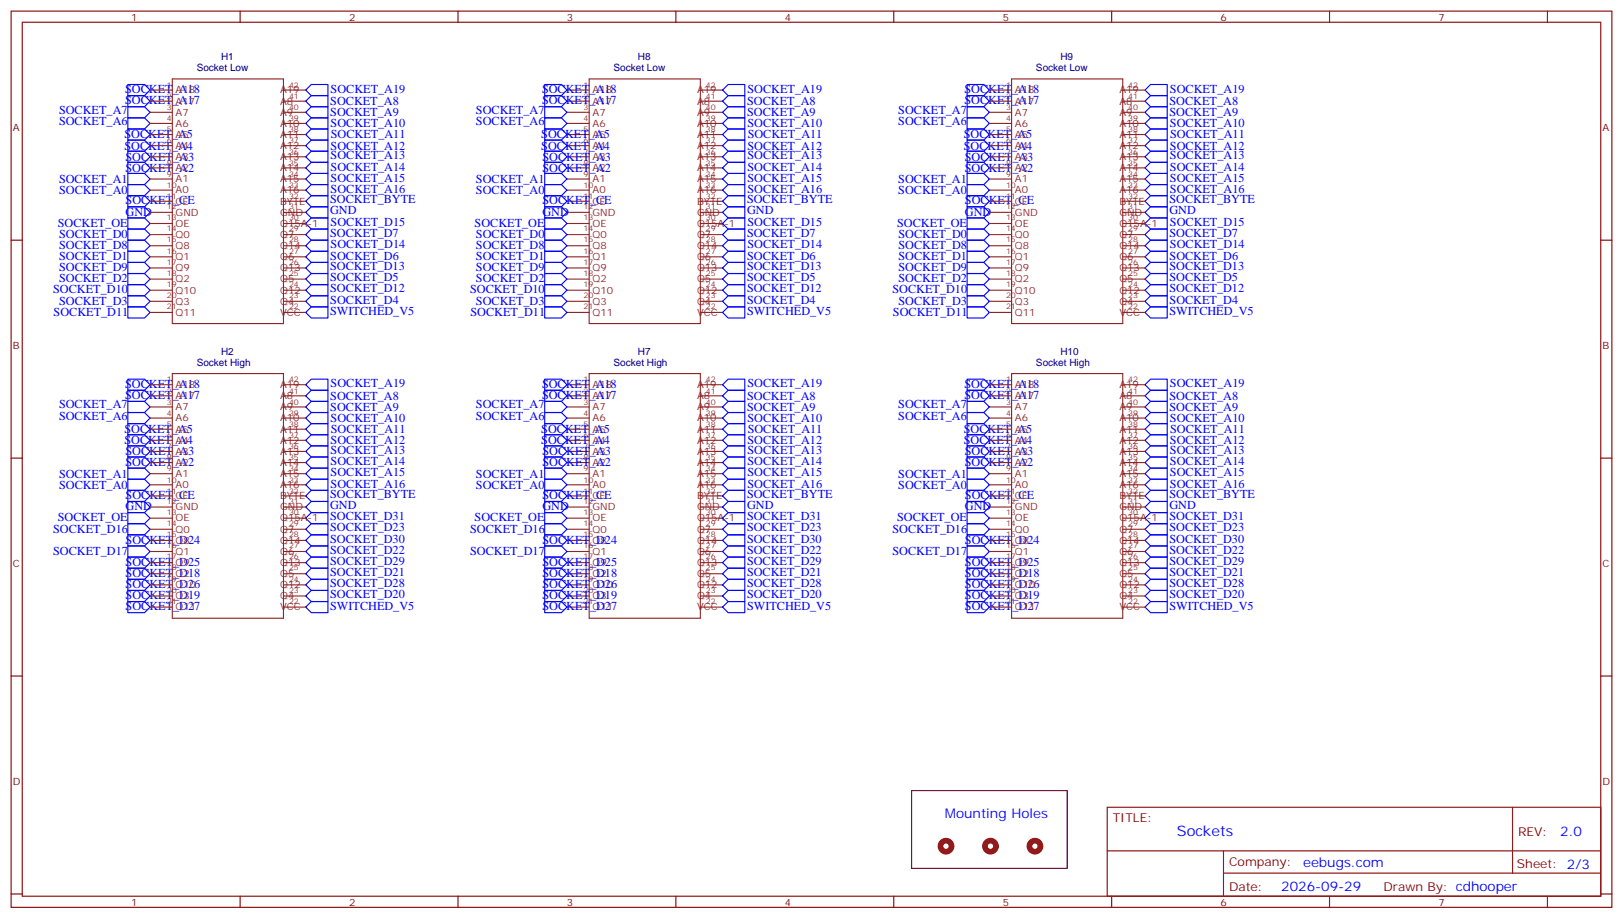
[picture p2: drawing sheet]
<svg xmlns="http://www.w3.org/2000/svg" width="515mm" height="292mm" viewBox="0 0 515 292" stroke-linecap="round" stroke-linejoin="round" font-family="sans-serif">
<g fill="none" stroke="#870000" stroke-width=".35">
<path d="M3.5 3.5h508v284.4h-508zM7.1 7.1h500.9v277.2h-500.9zM76.2 3.5v3.6M145.3 3.5v3.6M214.5 3.5v3.6M283.6 3.5v3.6M352.8 3.5v3.6M421.9 3.5v3.6M491.1 3.5v3.6M3.5 76.2h3.6M508 76.2h3.5M3.5 145.3h3.6"/>
<path d="M508 145.3h3.5M3.5 214.5h3.6M508 214.5h3.5M351.4 256.1h156.6v28.2h-156.6zM480 256.1v20.9M351.4 270h156.5M388.3 277h119.6M388.3 270v14.1M3.5 283.6h3.6M76.2 284.3v3.6M145.3 284.3v3.6M214.5 284.3v3.6"/>
<path d="M283.6 284.3v3.6M352.8 284.3v3.6M421.9 284.3v3.6M491.1 284.3v3.6M508 283.6h3.5"/>
</g>
<g fill="none" stroke="#00f" stroke-width=".35">
<path d="M40.6 37.4h5.3l1.7 1.8-1.7 1.7h-5.3zM40.6 33.9h5.3l1.7 1.7-1.7 1.8h-5.3zM40.6 26.8h5.3l1.7 1.8-1.7 1.7h-5.3zM40.6 30.3h5.3l1.7 1.8-1.7 1.8h-5.3zM97 35.6l1.8-1.7h5.3v3.5h-5.3zM97 39.2l1.8-1.8h5.3v3.5h-5.3zM97 28.6l1.8-1.8h5.3v3.5h-5.3zM98.8 30.3h5.3v3.6h-5.3l-1.8-1.8zM172.9 30.3h5.3l1.7 1.8-1.7 1.8h-5.3zM172.9 26.8h5.3l1.7 1.8-1.7 1.7h-5.3zM172.9 33.9h5.3l1.7 1.7-1.7 1.8h-5.3zM172.9 37.4h5.3l1.7 1.8-1.7 1.7h-5.3z"/>
<path d="M229.3 28.6l1.8-1.8h5.3v3.5h-5.3zM229.3 39.2l1.8-1.8h5.3v3.5h-5.3zM229.3 35.6l1.8-1.7h5.3v3.5h-5.3zM231.1 30.3h5.3v3.6h-5.3l-1.8-1.8zM306.9 37.4h5.3l1.8 1.8-1.8 1.7h-5.3zM306.9 33.9h5.3l1.8 1.7-1.8 1.8h-5.3zM306.9 26.8h5.3l1.8 1.8-1.8 1.7h-5.3zM306.9 30.3h5.3l1.8 1.8-1.8 1.8h-5.3zM365.1 30.3h5.3v3.6h-5.3l-1.7-1.8zM365.1 33.9h5.3v3.5h-5.3l-1.7-1.8zM365.1 37.4h5.3v3.5h-5.3l-1.7-1.7zM365.1 26.8h5.3v3.5h-5.3l-1.7-1.7z"/>
<path d="M40.6 51.5h5.3l1.7 1.8-1.7 1.7h-5.3zM40.6 40.9h5.3l1.7 1.8-1.7 1.8h-5.3zM40.6 48h5.3l1.7 1.7-1.7 1.8h-5.3zM40.6 44.5h5.3l1.7 1.7-1.7 1.8h-5.3zM40.6 55h5.3l1.7 1.8-1.7 1.8h-5.3zM40.6 58.6h5.3l1.7 1.7-1.7 1.8h-5.3zM97 56.8l1.8-1.8h5.3v3.6h-5.3zM98.8 40.9h5.3v3.6h-5.3l-1.8-1.8zM98.8 44.5h5.3v3.5h-5.3l-1.8-1.8zM98.8 58.6h5.3v3.5h-5.3l-1.8-1.8zM98.8 51.5h5.3v3.5h-5.3l-1.8-1.7zM98.8 48h5.3v3.5h-5.3l-1.8-1.8z"/>
<path d="M172.9 58.6h5.3l1.7 1.7-1.7 1.8h-5.3zM172.9 55h5.3l1.7 1.8-1.7 1.8h-5.3zM172.9 44.5h5.3l1.7 1.7-1.7 1.8h-5.3zM172.9 48h5.3l1.7 1.7-1.7 1.8h-5.3zM172.9 40.9h5.3l1.7 1.8-1.7 1.8h-5.3zM172.9 51.5h5.3l1.7 1.8-1.7 1.7h-5.3zM229.3 56.8l1.8-1.8h5.3v3.6h-5.3zM231.1 48h5.3v3.5h-5.3l-1.8-1.8zM231.1 51.5h5.3v3.5h-5.3l-1.8-1.7zM231.1 58.6h5.3v3.5h-5.3l-1.8-1.8zM231.1 44.5h5.3v3.5h-5.3l-1.8-1.8zM231.1 40.9h5.3v3.6h-5.3l-1.8-1.8z"/>
<path d="M306.9 51.5h5.3l1.8 1.8-1.8 1.7h-5.3zM306.9 40.9h5.3l1.8 1.8-1.8 1.8h-5.3zM306.9 48h5.3l1.8 1.7-1.8 1.8h-5.3zM306.9 44.5h5.3l1.8 1.7-1.8 1.8h-5.3zM306.9 55h5.3l1.8 1.8-1.8 1.8h-5.3zM306.9 58.6h5.3l1.8 1.7-1.8 1.8h-5.3zM363.4 56.8l1.7-1.8h5.3v3.6h-5.3zM365.1 40.9h5.3v3.6h-5.3l-1.7-1.8zM365.1 44.5h5.3v3.5h-5.3l-1.7-1.8zM365.1 58.6h5.3v3.5h-5.3l-1.7-1.8zM365.1 51.5h5.3v3.5h-5.3l-1.7-1.7zM365.1 48h5.3v3.5h-5.3l-1.7-1.8z"/>
<path d="M40.6 69.1h5.3l1.7 1.8-1.7 1.8h-5.3zM40.6 72.7h5.3l1.7 1.7-1.7 1.8h-5.3zM40.6 79.7h5.3l1.7 1.8-1.7 1.8h-5.3zM40.6 76.2h5.3l1.7 1.8-1.7 1.7h-5.3zM40.6 62.1h5.3l1.7 1.8-1.7 1.7h-5.3zM40.6 65.6h5.3l1.7 1.8-1.7 1.7h-5.3zM97 74.4l1.8-1.7h5.3v3.5h-5.3zM97 78l1.8-1.8h5.3v3.5h-5.3zM97 67.4l1.8-1.8h5.3v3.5h-5.3zM97 63.9l1.8-1.8h5.3v3.5h-5.3zM98.8 69.1h5.3v3.6h-5.3l-1.8-1.8zM172.9 65.6h5.3l1.7 1.8-1.7 1.7h-5.3z"/>
<path d="M172.9 62.1h5.3l1.7 1.8-1.7 1.7h-5.3zM172.9 76.2h5.3l1.7 1.8-1.7 1.7h-5.3zM172.9 79.7h5.3l1.7 1.8-1.7 1.8h-5.3zM172.9 72.7h5.3l1.7 1.7-1.7 1.8h-5.3zM172.9 69.1h5.3l1.7 1.8-1.7 1.8h-5.3zM229.3 63.9l1.8-1.8h5.3v3.5h-5.3zM229.3 67.4l1.8-1.8h5.3v3.5h-5.3zM229.3 78l1.8-1.8h5.3v3.5h-5.3zM229.3 74.4l1.8-1.7h5.3v3.5h-5.3zM231.1 69.1h5.3v3.6h-5.3l-1.8-1.8zM306.9 69.1h5.3l1.8 1.8-1.8 1.8h-5.3zM306.9 72.7h5.3l1.8 1.7-1.8 1.8h-5.3z"/>
<path d="M306.9 79.7h5.3l1.8 1.8-1.8 1.8h-5.3zM306.9 76.2h5.3l1.8 1.8-1.8 1.7h-5.3zM306.9 62.1h5.3l1.8 1.8-1.8 1.7h-5.3zM306.9 65.6h5.3l1.8 1.8-1.8 1.7h-5.3zM363.4 74.4l1.7-1.7h5.3v3.5h-5.3zM363.4 63.9l1.7-1.8h5.3v3.5h-5.3zM365.1 76.2h5.3v3.5h-5.3l-1.7-1.7zM365.1 69.1h5.3v3.6h-5.3l-1.7-1.8zM365.1 65.6h5.3v3.5h-5.3l-1.7-1.7zM40.6 86.8h5.3l1.7 1.7-1.7 1.8h-5.3zM40.6 93.8h5.3l1.7 1.8-1.7 1.8h-5.3zM40.6 83.3h5.3l1.7 1.7-1.7 1.8h-5.3z"/>
<path d="M40.6 90.3h5.3l1.7 1.8-1.7 1.7h-5.3zM40.6 97.4h5.3l1.7 1.7-1.7 1.8h-5.3zM97 95.6l1.8-1.8h5.3v3.6h-5.3zM97 81.5l1.8-1.8h5.3v3.6h-5.3zM97 92.1l1.8-1.8h5.3v3.5h-5.3zM97 85l1.8-1.7h5.3v3.5h-5.3zM97 99.1l1.8-1.7h5.3v3.5h-5.3zM98.8 86.8h5.3v3.5h-5.3l-1.8-1.8zM172.9 97.4h5.3l1.7 1.7-1.7 1.8h-5.3zM172.9 90.3h5.3l1.7 1.8-1.7 1.7h-5.3zM172.9 83.3h5.3l1.7 1.7-1.7 1.8h-5.3zM172.9 93.8h5.3l1.7 1.8-1.7 1.8h-5.3z"/>
<path d="M172.9 86.8h5.3l1.7 1.7-1.7 1.8h-5.3zM229.3 99.1l1.8-1.7h5.3v3.5h-5.3zM229.3 85l1.8-1.7h5.3v3.5h-5.3zM229.3 92.1l1.8-1.8h5.3v3.5h-5.3zM229.3 81.5l1.8-1.8h5.3v3.6h-5.3zM229.3 88.5l1.8-1.7h5.3v3.5h-5.3zM229.3 95.6l1.8-1.8h5.3v3.6h-5.3zM306.9 86.8h5.3l1.8 1.7-1.8 1.8h-5.3zM306.9 93.8h5.3l1.8 1.8-1.8 1.8h-5.3zM306.9 83.3h5.3l1.8 1.7-1.8 1.8h-5.3zM306.9 90.3h5.3l1.8 1.8-1.8 1.7h-5.3zM306.9 97.4h5.3l1.8 1.7-1.8 1.8h-5.3z"/>
<path d="M363.4 95.6l1.7-1.8h5.3v3.6h-5.3zM363.4 88.5l1.7-1.7h5.3v3.5h-5.3zM363.4 81.5l1.7-1.8h5.3v3.6h-5.3zM365.1 90.3h5.3v3.5h-5.3l-1.7-1.7zM365.1 83.3h5.3v3.5h-5.3l-1.7-1.8zM365.1 97.4h5.3v3.5h-5.3l-1.7-1.8zM40.6 123.8h5.3l1.7 1.8-1.7 1.8h-5.3zM40.6 120.3h5.3l1.7 1.8-1.7 1.7h-5.3zM40.6 137.9h5.3l1.7 1.8-1.7 1.8h-5.3zM40.6 134.4h5.3l1.7 1.8-1.7 1.7h-5.3zM40.6 127.4h5.3l1.7 1.7-1.7 1.8h-5.3zM40.6 130.9h5.3l1.7 1.7-1.7 1.8h-5.3z"/>
<path d="M97 132.6l1.8-1.7h5.3v3.5h-5.3zM97 129.1l1.8-1.7h5.3v3.5h-5.3zM97 125.6l1.8-1.8h5.3v3.6h-5.3zM98.8 120.3h5.3v3.5h-5.3l-1.8-1.7zM98.8 137.9h5.3v3.6h-5.3l-1.8-1.8zM98.8 134.4h5.3v3.5h-5.3l-1.8-1.7zM172.9 130.9h5.3l1.7 1.7-1.7 1.8h-5.3zM172.9 127.4h5.3l1.7 1.7-1.7 1.8h-5.3zM172.9 134.4h5.3l1.7 1.8-1.7 1.7h-5.3zM172.9 137.9h5.3l1.7 1.8-1.7 1.8h-5.3zM172.9 120.3h5.3l1.7 1.8-1.7 1.7h-5.3zM172.9 123.8h5.3l1.7 1.8-1.7 1.8h-5.3z"/>
<path d="M229.3 125.6l1.8-1.8h5.3v3.6h-5.3zM229.3 129.1l1.8-1.7h5.3v3.5h-5.3zM229.3 132.6l1.8-1.7h5.3v3.5h-5.3zM231.1 134.4h5.3v3.5h-5.3l-1.8-1.7zM231.1 137.9h5.3v3.6h-5.3l-1.8-1.8zM231.1 120.3h5.3v3.5h-5.3l-1.8-1.7zM306.9 123.8h5.3l1.8 1.8-1.8 1.8h-5.3zM306.9 120.3h5.3l1.8 1.8-1.8 1.7h-5.3zM306.9 137.9h5.3l1.8 1.8-1.8 1.8h-5.3zM306.9 134.4h5.3l1.8 1.8-1.8 1.7h-5.3zM306.9 127.4h5.3l1.8 1.7-1.8 1.8h-5.3zM306.9 130.9h5.3l1.8 1.7-1.8 1.8h-5.3z"/>
<path d="M363.4 129.1l1.7-1.7h5.3v3.5h-5.3zM365.1 120.3h5.3v3.5h-5.3l-1.7-1.7zM365.1 137.9h5.3v3.6h-5.3l-1.7-1.8zM365.1 134.4h5.3v3.5h-5.3l-1.7-1.7zM365.1 130.9h5.3v3.5h-5.3l-1.7-1.8zM365.1 123.8h5.3v3.6h-5.3l-1.7-1.8zM40.6 152h5.3l1.7 1.8-1.7 1.8h-5.3zM40.6 148.5h5.3l1.7 1.8-1.7 1.7h-5.3zM40.6 141.5h5.3l1.7 1.7-1.7 1.8h-5.3zM40.6 145h5.3l1.7 1.8-1.7 1.7h-5.3zM40.6 155.6h5.3l1.7 1.7-1.7 1.8h-5.3zM40.6 159.1h5.3l1.7 1.8-1.7 1.7h-5.3z"/>
<path d="M97 150.3l1.8-1.8h5.3v3.5h-5.3zM97 157.3l1.8-1.7h5.3v3.5h-5.3zM98.8 141.5h5.3v3.5h-5.3l-1.8-1.8zM98.8 145h5.3v3.5h-5.3l-1.8-1.7zM98.8 152h5.3v3.6h-5.3l-1.8-1.8zM172.9 159.1h5.3l1.7 1.8-1.7 1.7h-5.3zM172.9 155.6h5.3l1.7 1.7-1.7 1.8h-5.3zM172.9 145h5.3l1.7 1.8-1.7 1.7h-5.3zM172.9 141.5h5.3l1.7 1.7-1.7 1.8h-5.3zM172.9 148.5h5.3l1.7 1.8-1.7 1.7h-5.3zM172.9 152h5.3l1.7 1.8-1.7 1.8h-5.3zM229.3 157.3l1.8-1.7h5.3v3.5h-5.3z"/>
<path d="M229.3 150.3l1.8-1.8h5.3v3.5h-5.3zM231.1 152h5.3v3.6h-5.3l-1.8-1.8zM231.1 145h5.3v3.5h-5.3l-1.8-1.7zM231.1 141.5h5.3v3.5h-5.3l-1.8-1.8zM306.9 152h5.3l1.8 1.8-1.8 1.8h-5.3zM306.9 148.5h5.3l1.8 1.8-1.8 1.7h-5.3zM306.9 141.5h5.3l1.8 1.7-1.8 1.8h-5.3zM306.9 145h5.3l1.8 1.8-1.8 1.7h-5.3zM306.9 155.6h5.3l1.8 1.7-1.8 1.8h-5.3zM306.9 159.1h5.3l1.8 1.8-1.8 1.7h-5.3zM363.4 150.3l1.7-1.8h5.3v3.5h-5.3zM365.1 141.5h5.3v3.5h-5.3l-1.7-1.8z"/>
<path d="M365.1 145h5.3v3.5h-5.3l-1.7-1.7zM365.1 152h5.3v3.6h-5.3l-1.7-1.8zM365.1 155.6h5.3v3.5h-5.3l-1.7-1.8zM40.6 176.7h5.3l1.7 1.8-1.7 1.8h-5.3zM40.6 169.7h5.3l1.7 1.7-1.7 1.8h-5.3zM40.6 173.2h5.3l1.7 1.8-1.7 1.7h-5.3zM40.6 166.2h5.3l1.7 1.7-1.7 1.8h-5.3zM40.6 162.6h5.3l1.7 1.8-1.7 1.8h-5.3zM97 164.4l1.8-1.8h5.3v3.6h-5.3zM97 171.4l1.8-1.7h5.3v3.5h-5.3zM97 178.5l1.8-1.8h5.3v3.6h-5.3zM97 167.9l1.8-1.7h5.3v3.5h-5.3z"/>
<path d="M97 175l1.8-1.8h5.3v3.5h-5.3zM97 160.9l1.8-1.8h5.3v3.5h-5.3zM172.9 162.6h5.3l1.7 1.8-1.7 1.8h-5.3zM172.9 166.2h5.3l1.7 1.7-1.7 1.8h-5.3zM172.9 173.2h5.3l1.7 1.8-1.7 1.7h-5.3zM172.9 169.7h5.3l1.7 1.7-1.7 1.8h-5.3zM172.9 176.7h5.3l1.7 1.8-1.7 1.8h-5.3zM229.3 160.9l1.8-1.8h5.3v3.5h-5.3zM229.3 175l1.8-1.8h5.3v3.5h-5.3zM229.3 167.9l1.8-1.7h5.3v3.5h-5.3zM229.3 178.5l1.8-1.8h5.3v3.6h-5.3zM229.3 171.4l1.8-1.7h5.3v3.5h-5.3z"/>
<path d="M229.3 164.4l1.8-1.8h5.3v3.6h-5.3zM306.9 176.7h5.3l1.8 1.8-1.8 1.8h-5.3zM306.9 169.7h5.3l1.8 1.7-1.8 1.8h-5.3zM306.9 173.2h5.3l1.8 1.8-1.8 1.7h-5.3zM306.9 166.2h5.3l1.8 1.7-1.8 1.8h-5.3zM306.9 162.6h5.3l1.8 1.8-1.8 1.8h-5.3zM363.4 164.4l1.7-1.8h5.3v3.6h-5.3zM363.4 171.4l1.7-1.7h5.3v3.5h-5.3zM363.4 167.9l1.7-1.7h5.3v3.5h-5.3zM363.4 175l1.7-1.8h5.3v3.5h-5.3zM363.4 160.9l1.7-1.8h5.3v3.5h-5.3zM365.1 176.7h5.3v3.6h-5.3l-1.7-1.8z"/>
<path d="M40.6 190.9h5.3l1.7 1.7-1.7 1.8h-5.3zM40.6 183.8h5.3l1.7 1.8-1.7 1.7h-5.3zM40.6 187.3h5.3l1.7 1.8-1.7 1.8h-5.3zM40.6 180.3h5.3l1.7 1.7-1.7 1.8h-5.3zM97 189.1l1.8-1.8h5.3v3.6h-5.3zM97 182l1.8-1.7h5.3v3.5h-5.3zM98.8 183.8h5.3v3.5h-5.3l-1.8-1.7zM98.8 190.9h5.3v3.5h-5.3l-1.8-1.8zM172.9 180.3h5.3l1.7 1.7-1.7 1.8h-5.3zM172.9 187.3h5.3l1.7 1.8-1.7 1.8h-5.3zM172.9 183.8h5.3l1.7 1.8-1.7 1.7h-5.3zM172.9 190.9h5.3l1.7 1.7-1.7 1.8h-5.3z"/>
<path d="M229.3 192.6l1.8-1.7h5.3v3.5h-5.3zM229.3 182l1.8-1.7h5.3v3.5h-5.3zM229.3 185.6l1.8-1.8h5.3v3.5h-5.3zM231.1 187.3h5.3v3.6h-5.3l-1.8-1.8zM306.9 190.9h5.3l1.8 1.7-1.8 1.8h-5.3zM306.9 183.8h5.3l1.8 1.8-1.8 1.7h-5.3zM306.9 187.3h5.3l1.8 1.8-1.8 1.8h-5.3zM306.9 180.3h5.3l1.8 1.7-1.8 1.8h-5.3zM363.4 185.6l1.7-1.8h5.3v3.5h-5.3zM363.4 182l1.7-1.7h5.3v3.5h-5.3zM365.1 187.3h5.3v3.6h-5.3l-1.7-1.8zM365.1 190.9h5.3v3.5h-5.3l-1.7-1.8z"/>
</g>
<g fill="none" stroke="#8c2424" stroke-width=".35">
<path d="M47.6 28.6h7.1M47.6 32.1h7.1M47.6 35.6h7.1M47.6 39.2h7.1M54.7 25h35.3v77.7h-35.3zM90 28.6h7M90 32.1h7M90 35.6h7M90 39.2h7M179.9 28.6h7.1M179.9 32.1h7.1M179.9 35.6h7.1"/>
<path d="M179.9 39.2h7.1M187 25h35.2v77.7h-35.2zM222.2 28.6h7.1M222.2 32.1h7.1M222.2 35.6h7.1M222.2 39.2h7.1M314 28.6h7M314 32.1h7M314 35.6h7M314 39.2h7M321 25h35.3v77.7h-35.3zM356.3 28.6h7.1"/>
<path d="M356.3 32.1h7.1M356.3 35.6h7.1M356.3 39.2h7.1M47.6 42.7h7.1M47.6 46.2h7.1M47.6 49.7h7.1M47.6 53.3h7.1M47.6 56.8h7.1M90 42.7h7M90 46.2h7M90 49.7h7M90 53.3h7"/>
<path d="M90 56.8h7M179.9 42.7h7.1M179.9 46.2h7.1M179.9 49.7h7.1M179.9 53.3h7.1M179.9 56.8h7.1M222.2 42.7h7.1M222.2 46.2h7.1M222.2 49.7h7.1M222.2 53.3h7.1M222.2 56.8h7.1M314 42.7h7"/>
<path d="M314 46.2h7M314 49.7h7M314 53.3h7M314 56.8h7M356.3 42.7h7.1M356.3 46.2h7.1M356.3 49.7h7.1M356.3 53.3h7.1M356.3 56.8h7.1M47.6 60.3h7.1M47.6 63.9h7.1M47.6 67.4h7.1"/>
<path d="M47.6 70.9h7.1M47.6 74.4h7.1M47.6 78h7.1M90 60.3h7M90 63.9h7M90 67.4h7M90 70.9h7M90 74.4h7M90 78h7M179.9 60.3h7.1M179.9 63.9h7.1M179.9 67.4h7.1"/>
<path d="M179.9 70.9h7.1M179.9 74.4h7.1M179.9 78h7.1M222.2 60.3h7.1M222.2 63.9h7.1M222.2 67.4h7.1M222.2 70.9h7.1M222.2 74.4h7.1M222.2 78h7.1M314 60.3h7M314 63.9h7M314 67.4h7"/>
<path d="M314 70.9h7M314 74.4h7M314 78h7M356.3 60.3h7.1M356.3 63.9h7.1M356.3 67.4h7.1M356.3 70.9h7.1M356.3 74.4h7.1M356.3 78h7.1M47.6 81.5h7.1M47.6 85h7.1M47.6 88.5h7.1"/>
<path d="M47.6 92.1h7.1M47.6 95.6h7.1M47.6 99.1h7.1M90 81.5h7M90 85h7M90 88.5h7M90 92.1h7M90 95.6h7M90 99.1h7M179.9 81.5h7.1M179.9 85h7.1M179.9 88.5h7.1"/>
<path d="M179.9 92.1h7.1M179.9 95.6h7.1M179.9 99.1h7.1M222.2 81.5h7.1M222.2 85h7.1M222.2 88.5h7.1M222.2 92.1h7.1M222.2 95.6h7.1M222.2 99.1h7.1M314 81.5h7M314 85h7M314 88.5h7"/>
<path d="M314 92.1h7M314 95.6h7M314 99.1h7M356.3 81.5h7.1M356.3 85h7.1M356.3 88.5h7.1M356.3 92.1h7.1M356.3 95.6h7.1M356.3 99.1h7.1M54.7 118.5h35.3v77.6h-35.3zM187 118.5h35.2v77.6h-35.2zM321 118.5h35.3v77.6h-35.3z"/>
<path d="M47.6 122.1h7.1M47.6 125.6h7.1M47.6 129.1h7.1M47.6 132.6h7.1M47.6 136.2h7.1M47.6 139.7h7.1M90 122.1h7M90 125.6h7M90 129.1h7M90 132.6h7M90 136.2h7M90 139.7h7"/>
<path d="M179.9 122.1h7.1M179.9 125.6h7.1M179.9 129.1h7.1M179.9 132.6h7.1M179.9 136.2h7.1M179.9 139.7h7.1M222.2 122.1h7.1M222.2 125.6h7.1M222.2 129.1h7.1M222.2 132.6h7.1M222.2 136.2h7.1M222.2 139.7h7.1"/>
<path d="M314 122.1h7M314 125.6h7M314 129.1h7M314 132.6h7M314 136.2h7M314 139.7h7M356.3 122.1h7.1M356.3 125.6h7.1M356.3 129.1h7.1M356.3 132.6h7.1M356.3 136.2h7.1M356.3 139.7h7.1"/>
<path d="M47.6 143.2h7.1M47.6 146.8h7.1M47.6 150.3h7.1M47.6 153.8h7.1M47.6 157.3h7.1M90 143.2h7M90 146.8h7M90 150.3h7M90 153.8h7M90 157.3h7M179.9 143.2h7.1M179.9 146.8h7.1"/>
<path d="M179.9 150.3h7.1M179.9 153.8h7.1M179.9 157.3h7.1M222.2 143.2h7.1M222.2 146.8h7.1M222.2 150.3h7.1M222.2 153.8h7.1M222.2 157.3h7.1M314 143.2h7M314 146.8h7M314 150.3h7M314 153.8h7"/>
<path d="M314 157.3h7M356.3 143.2h7.1M356.3 146.8h7.1M356.3 150.3h7.1M356.3 153.8h7.1M356.3 157.3h7.1M47.6 160.9h7.1M47.6 164.4h7.1M47.6 167.9h7.1M47.6 171.4h7.1M47.6 175h7.1M47.6 178.5h7.1"/>
<path d="M90 160.9h7M90 164.4h7M90 167.9h7M90 171.4h7M90 175h7M90 178.5h7M179.9 160.9h7.1M179.9 164.4h7.1M179.9 167.9h7.1M179.9 171.4h7.1M179.9 175h7.1M179.9 178.5h7.1"/>
<path d="M222.2 160.9h7.1M222.2 164.4h7.1M222.2 167.9h7.1M222.2 171.4h7.1M222.2 175h7.1M222.2 178.5h7.1M314 160.9h7M314 164.4h7M314 167.9h7M314 171.4h7M314 175h7M314 178.5h7"/>
<path d="M356.3 160.9h7.1M356.3 164.4h7.1M356.3 167.9h7.1M356.3 171.4h7.1M356.3 175h7.1M356.3 178.5h7.1M47.6 182h7.1M47.6 185.6h7.1M47.6 189.1h7.1M47.6 192.6h7.1M90 182h7M90 185.6h7"/>
<path d="M90 189.1h7M90 192.6h7M179.9 182h7.1M179.9 185.6h7.1M179.9 189.1h7.1M179.9 192.6h7.1M222.2 182h7.1M222.2 185.6h7.1M222.2 189.1h7.1M222.2 192.6h7.1M314 182h7M314 185.6h7"/>
<path d="M314 189.1h7M314 192.6h7M356.3 182h7.1M356.3 185.6h7.1M356.3 189.1h7.1M356.3 192.6h7.1"/>
</g>
<path d="M289.3 250.8h49.4v24.7h-49.4z" fill="none" stroke="#000" stroke-width=".35"/>
<path d="M302 268.5a1.76 1.76 0 0 0-2.6-1.6 1.76 1.76 0 0 0-.2 3 1.76 1.76 0 0 0 2.8-1.3M316.1 268.5a1.76 1.76 0 0 0-2.6-1.6 1.76 1.76 0 0 0-.1 3 1.76 1.76 0 0 0 2.7-1.3M330.2 268.5a1.76 1.76 0 0 0-2.6-1.6 1.76 1.76 0 0 0-.1 3 1.76 1.76 0 0 0 2.7-1.3" fill="none" stroke="#850000" stroke-width="1.8"/>
<text font-size="4.6" fill="#00f" x="373.5" y="265.1">Sockets</text>
<g font-size="4.2" fill="#00f">
<text x="299.9" y="259.6">Mounting Holes</text>
<text x="495.2" y="265.4">2.0</text>
<text x="413.5" y="274.9">eebugs.com</text>
<text x="406.6" y="282.7">2026-09-29</text>
</g>
<g font-size="3.9" fill="#00f">
<text x="39.7" y="29.5">SOCKET_A18</text>
<text x="104.9" y="29.4">SOCKET_A19</text>
<text x="172" y="29.5">SOCKET_A18</text>
<text x="237.2" y="29.4">SOCKET_A19</text>
<text x="306.1" y="29.5">SOCKET_A18</text>
<text x="371.3" y="29.4">SOCKET_A19</text>
<text x="39.7" y="33">SOCKET_A17</text>
<text x="104.8" y="33.3">SOCKET_A8</text>
<text x="172" y="33">SOCKET_A17</text>
<text x="237.1" y="33.3">SOCKET_A8</text>
<text x="306.1" y="33">SOCKET_A17</text>
<text x="371.1" y="33.3">SOCKET_A8</text>
<text x="18.7" y="39.6">SOCKET_A6</text>
<text x="18.7" y="36.1">SOCKET_A7</text>
<text x="104.8" y="36.9">SOCKET_A9</text>
<text x="104.9" y="40.4">SOCKET_A10</text>
<text x="151" y="36.1">SOCKET_A7</text>
<text x="151" y="39.6">SOCKET_A6</text>
<text x="237.1" y="36.9">SOCKET_A9</text>
<text x="237.2" y="40.4">SOCKET_A10</text>
<text x="285.1" y="39.6">SOCKET_A6</text>
<text x="285.1" y="36.1">SOCKET_A7</text>
<text x="371.1" y="36.9">SOCKET_A9</text>
<text x="371.3" y="40.4">SOCKET_A10</text>
<text x="39.5" y="43.9">SOCKET_A5</text>
<text x="39.5" y="47.5">SOCKET_A4</text>
<text x="104.9" y="47.5">SOCKET_A12</text>
<text x="105" y="43.9">SOCKET_A11</text>
<text x="171.8" y="47.5">SOCKET_A4</text>
<text x="171.8" y="43.9">SOCKET_A5</text>
<text x="237.2" y="47.5">SOCKET_A12</text>
<text x="237.3" y="43.9">SOCKET_A11</text>
<text x="305.8" y="43.9">SOCKET_A5</text>
<text x="305.8" y="47.5">SOCKET_A4</text>
<text x="371.3" y="47.5">SOCKET_A12</text>
<text x="371.3" y="43.9">SOCKET_A11</text>
<text x="39.8" y="51">SOCKET_A3</text>
<text x="104.9" y="50.6">SOCKET_A13</text>
<text x="172.1" y="51">SOCKET_A3</text>
<text x="237.2" y="50.6">SOCKET_A13</text>
<text x="306.2" y="51">SOCKET_A3</text>
<text x="371.3" y="50.6">SOCKET_A13</text>
<text x="18.7" y="58.1">SOCKET_A1</text>
<text x="39.8" y="54.5">SOCKET_A2</text>
<text x="104.9" y="57.6">SOCKET_A15</text>
<text x="104.9" y="54.1">SOCKET_A14</text>
<text x="151" y="58.1">SOCKET_A1</text>
<text x="172.1" y="54.5">SOCKET_A2</text>
<text x="237.2" y="54.1">SOCKET_A14</text>
<text x="237.2" y="57.6">SOCKET_A15</text>
<text x="285.1" y="58.1">SOCKET_A1</text>
<text x="306.2" y="54.5">SOCKET_A2</text>
<text x="371.3" y="57.6">SOCKET_A15</text>
<text x="371.3" y="54.1">SOCKET_A14</text>
<text x="18.7" y="61.7">SOCKET_A0</text>
<text x="39.9" y="64.9">SOCKET_CE</text>
<text x="104.8" y="64.5">SOCKET_BYTE</text>
<text x="104.9" y="61.2">SOCKET_A16</text>
<text x="151" y="61.7">SOCKET_A0</text>
<text x="172.2" y="64.9">SOCKET_CE</text>
<text x="237.1" y="64.5">SOCKET_BYTE</text>
<text x="237.2" y="61.2">SOCKET_A16</text>
<text x="285.1" y="61.7">SOCKET_A0</text>
<text x="306.2" y="64.9">SOCKET_CE</text>
<text x="371.1" y="64.5">SOCKET_BYTE</text>
<text x="371.3" y="61.2">SOCKET_A16</text>
<text x="18.3" y="71.9">SOCKET_OE</text>
<text x="39.9" y="68.4">GND</text>
<text x="104.8" y="68.1">GND</text>
<text x="104.9" y="71.8">SOCKET_D15</text>
<text x="150.6" y="71.9">SOCKET_OE</text>
<text x="172.2" y="68.4">GND</text>
<text x="237.1" y="68.1">GND</text>
<text x="237.2" y="71.8">SOCKET_D15</text>
<text x="284.7" y="71.9">SOCKET_OE</text>
<text x="306.2" y="68.4">GND</text>
<text x="371.1" y="68.1">GND</text>
<text x="371.3" y="71.8">SOCKET_D15</text>
<text x="18.8" y="75.5">SOCKET_D0</text>
<text x="104.8" y="75.2">SOCKET_D7</text>
<text x="151" y="75.5">SOCKET_D0</text>
<text x="237.1" y="75.2">SOCKET_D7</text>
<text x="285.1" y="75.5">SOCKET_D0</text>
<text x="371.1" y="75.2">SOCKET_D7</text>
<text x="18.8" y="82.5">SOCKET_D1</text>
<text x="18.8" y="79">SOCKET_D8</text>
<text x="104.8" y="82.3">SOCKET_D6</text>
<text x="104.9" y="78.8">SOCKET_D14</text>
<text x="151" y="79">SOCKET_D8</text>
<text x="151" y="82.5">SOCKET_D1</text>
<text x="237.1" y="82.3">SOCKET_D6</text>
<text x="237.2" y="78.8">SOCKET_D14</text>
<text x="285.1" y="82.5">SOCKET_D1</text>
<text x="285.1" y="79">SOCKET_D8</text>
<text x="371.2" y="82.3">SOCKET_D6</text>
<text x="371.3" y="78.8">SOCKET_D14</text>
<text x="18.8" y="89.6">SOCKET_D2</text>
<text x="18.8" y="86">SOCKET_D9</text>
<text x="104.8" y="89.2">SOCKET_D5</text>
<text x="104.8" y="85.7">SOCKET_D13</text>
<text x="151" y="86">SOCKET_D9</text>
<text x="151" y="89.6">SOCKET_D2</text>
<text x="237.1" y="85.7">SOCKET_D13</text>
<text x="237.1" y="89.2">SOCKET_D5</text>
<text x="285.1" y="89.6">SOCKET_D2</text>
<text x="285.1" y="86">SOCKET_D9</text>
<text x="371.1" y="89.2">SOCKET_D5</text>
<text x="371.1" y="85.7">SOCKET_D13</text>
<text x="16.9" y="93.1">SOCKET_D10</text>
<text x="104.8" y="92.8">SOCKET_D12</text>
<text x="149.2" y="93.1">SOCKET_D10</text>
<text x="237.1" y="92.8">SOCKET_D12</text>
<text x="283.2" y="93.1">SOCKET_D10</text>
<text x="371.1" y="92.8">SOCKET_D12</text>
<text x="17" y="100.1">SOCKET_D11</text>
<text x="18.8" y="96.6">SOCKET_D3</text>
<text x="104.8" y="99.9">SWITCHED_V5</text>
<text x="104.8" y="96.4">SOCKET_D4</text>
<text x="149.3" y="100.1">SOCKET_D11</text>
<text x="151" y="96.6">SOCKET_D3</text>
<text x="237.1" y="99.9">SWITCHED_V5</text>
<text x="237.1" y="96.4">SOCKET_D4</text>
<text x="283.4" y="100.1">SOCKET_D11</text>
<text x="285.1" y="96.6">SOCKET_D3</text>
<text x="371.1" y="99.9">SWITCHED_V5</text>
<text x="371.2" y="96.4">SOCKET_D4</text>
<text x="39.7" y="123">SOCKET_A18</text>
<text x="104.9" y="122.9">SOCKET_A19</text>
<text x="172" y="123">SOCKET_A18</text>
<text x="237.2" y="122.9">SOCKET_A19</text>
<text x="306.1" y="123">SOCKET_A18</text>
<text x="371.3" y="122.9">SOCKET_A19</text>
<text x="18.7" y="129.6">SOCKET_A7</text>
<text x="39.7" y="126.5">SOCKET_A17</text>
<text x="104.8" y="130.4">SOCKET_A9</text>
<text x="104.8" y="126.8">SOCKET_A8</text>
<text x="151" y="129.6">SOCKET_A7</text>
<text x="172" y="126.5">SOCKET_A17</text>
<text x="237.1" y="126.8">SOCKET_A8</text>
<text x="237.1" y="130.4">SOCKET_A9</text>
<text x="285.1" y="129.6">SOCKET_A7</text>
<text x="306.1" y="126.5">SOCKET_A17</text>
<text x="371.1" y="130.4">SOCKET_A9</text>
<text x="371.1" y="126.8">SOCKET_A8</text>
<text x="18.7" y="133.1">SOCKET_A6</text>
<text x="39.5" y="137.4">SOCKET_A5</text>
<text x="104.9" y="133.9">SOCKET_A10</text>
<text x="105" y="137.4">SOCKET_A11</text>
<text x="151" y="133.1">SOCKET_A6</text>
<text x="171.8" y="137.4">SOCKET_A5</text>
<text x="237.2" y="133.9">SOCKET_A10</text>
<text x="237.3" y="137.4">SOCKET_A11</text>
<text x="285.1" y="133.1">SOCKET_A6</text>
<text x="305.8" y="137.4">SOCKET_A5</text>
<text x="371.3" y="133.9">SOCKET_A10</text>
<text x="371.3" y="137.4">SOCKET_A11</text>
<text x="39.5" y="140.9">SOCKET_A4</text>
<text x="104.9" y="140.9">SOCKET_A12</text>
<text x="171.8" y="140.9">SOCKET_A4</text>
<text x="237.2" y="140.9">SOCKET_A12</text>
<text x="305.8" y="140.9">SOCKET_A4</text>
<text x="371.3" y="140.9">SOCKET_A12</text>
<text x="39.8" y="144.5">SOCKET_A3</text>
<text x="39.8" y="148">SOCKET_A2</text>
<text x="104.9" y="144.1">SOCKET_A13</text>
<text x="104.9" y="147.6">SOCKET_A14</text>
<text x="172.1" y="148">SOCKET_A2</text>
<text x="172.1" y="144.5">SOCKET_A3</text>
<text x="237.2" y="147.6">SOCKET_A14</text>
<text x="237.2" y="144.1">SOCKET_A13</text>
<text x="306.2" y="144.5">SOCKET_A3</text>
<text x="306.2" y="148">SOCKET_A2</text>
<text x="371.3" y="144.1">SOCKET_A13</text>
<text x="371.3" y="147.6">SOCKET_A14</text>
<text x="18.7" y="151.6">SOCKET_A1</text>
<text x="18.7" y="155.2">SOCKET_A0</text>
<text x="104.9" y="154.7">SOCKET_A16</text>
<text x="104.9" y="151.1">SOCKET_A15</text>
<text x="151" y="151.6">SOCKET_A1</text>
<text x="151" y="155.2">SOCKET_A0</text>
<text x="237.2" y="154.7">SOCKET_A16</text>
<text x="237.2" y="151.1">SOCKET_A15</text>
<text x="285.1" y="151.6">SOCKET_A1</text>
<text x="285.1" y="155.2">SOCKET_A0</text>
<text x="371.3" y="154.7">SOCKET_A16</text>
<text x="371.3" y="151.1">SOCKET_A15</text>
<text x="39.9" y="158.4">SOCKET_CE</text>
<text x="39.9" y="161.9">GND</text>
<text x="104.8" y="161.5">GND</text>
<text x="104.8" y="158">SOCKET_BYTE</text>
<text x="172.2" y="161.9">GND</text>
<text x="172.2" y="158.4">SOCKET_CE</text>
<text x="237.1" y="161.5">GND</text>
<text x="237.1" y="158">SOCKET_BYTE</text>
<text x="306.2" y="158.4">SOCKET_CE</text>
<text x="306.2" y="161.9">GND</text>
<text x="371.1" y="161.5">GND</text>
<text x="371.1" y="158">SOCKET_BYTE</text>
<text x="18.3" y="165.4">SOCKET_OE</text>
<text x="104.8" y="165.1">SOCKET_D31</text>
<text x="150.6" y="165.4">SOCKET_OE</text>
<text x="237.1" y="165.1">SOCKET_D31</text>
<text x="284.7" y="165.4">SOCKET_OE</text>
<text x="371.1" y="165.1">SOCKET_D31</text>
<text x="16.9" y="169.1">SOCKET_D16</text>
<text x="39.9" y="172.5">SOCKET_D24</text>
<text x="104.8" y="172.1">SOCKET_D30</text>
<text x="104.8" y="168.6">SOCKET_D23</text>
<text x="149.2" y="169.1">SOCKET_D16</text>
<text x="172.2" y="172.5">SOCKET_D24</text>
<text x="237.1" y="168.6">SOCKET_D23</text>
<text x="237.1" y="172.1">SOCKET_D30</text>
<text x="283.2" y="169.1">SOCKET_D16</text>
<text x="306.2" y="172.5">SOCKET_D24</text>
<text x="371.1" y="172.1">SOCKET_D30</text>
<text x="371.1" y="168.6">SOCKET_D23</text>
<text x="16.9" y="176.1">SOCKET_D17</text>
<text x="39.9" y="179.5">SOCKET_D25</text>
<text x="104.8" y="179.2">SOCKET_D29</text>
<text x="104.8" y="175.7">SOCKET_D22</text>
<text x="149.2" y="176.1">SOCKET_D17</text>
<text x="172.2" y="179.5">SOCKET_D25</text>
<text x="237.1" y="175.7">SOCKET_D22</text>
<text x="237.1" y="179.2">SOCKET_D29</text>
<text x="283.2" y="176.1">SOCKET_D17</text>
<text x="306.2" y="179.5">SOCKET_D25</text>
<text x="371.1" y="179.2">SOCKET_D29</text>
<text x="371.1" y="175.7">SOCKET_D22</text>
<text x="39.9" y="183">SOCKET_D18</text>
<text x="104.8" y="182.7">SOCKET_D21</text>
<text x="172.2" y="183">SOCKET_D18</text>
<text x="237.1" y="182.7">SOCKET_D21</text>
<text x="306.2" y="183">SOCKET_D18</text>
<text x="371.1" y="182.7">SOCKET_D21</text>
<text x="39.9" y="186.6">SOCKET_D26</text>
<text x="39.9" y="190.1">SOCKET_D19</text>
<text x="104.8" y="186.2">SOCKET_D28</text>
<text x="104.8" y="189.8">SOCKET_D20</text>
<text x="172.2" y="190.1">SOCKET_D19</text>
<text x="172.2" y="186.6">SOCKET_D26</text>
<text x="237.1" y="189.8">SOCKET_D20</text>
<text x="237.1" y="186.2">SOCKET_D28</text>
<text x="306.2" y="186.6">SOCKET_D26</text>
<text x="306.2" y="190.1">SOCKET_D19</text>
<text x="371.1" y="186.2">SOCKET_D28</text>
<text x="371.1" y="189.8">SOCKET_D20</text>
<text x="39.9" y="193.6">SOCKET_D27</text>
<text x="104.8" y="193.4">SWITCHED_V5</text>
<text x="172.2" y="193.6">SOCKET_D27</text>
<text x="237.1" y="193.4">SWITCHED_V5</text>
<text x="306.2" y="193.6">SOCKET_D27</text>
<text x="371.1" y="193.4">SWITCHED_V5</text>
</g>
<g font-size="3.9" fill="#800">
<text x="353.1" y="260.7">TITLE:</text>
<text x="481.8" y="265.4">REV:</text>
<text x="390" y="274.9">Company:</text>
<text x="481.4" y="275.5">Sheet: 2/3</text>
<text x="390" y="282.6">Date:</text>
<text x="439.1" y="282.7">Drawn By: cdhooper</text>
</g>
<g font-size="3.2" fill="#800">
<text x="41.6" y="6.5">1</text>
<text x="110.8" y="6.5">2</text>
<text x="179.9" y="6.5">3</text>
<text x="249.1" y="6.5">4</text>
<text x="318.2" y="6.5">5</text>
<text x="387.3" y="6.5">6</text>
<text x="456.5" y="6.5">7</text>
<text x="4.1" y="41.6">A</text>
<text x="508.5" y="41.6">A</text>
<text x="4.1" y="110.8">B</text>
<text x="508.5" y="110.8">B</text>
<text x="4.1" y="179.9">C</text>
<text x="508.5" y="179.9">C</text>
<text x="4.1" y="249.1">D</text>
<text x="508.5" y="249.1">D</text>
<text x="41.6" y="287.3">1</text>
<text x="110.8" y="287.3">2</text>
<text x="179.9" y="287.3">3</text>
<text x="249.1" y="287.3">4</text>
<text x="318.2" y="287.3">5</text>
<text x="387.3" y="287.3">6</text>
<text x="456.5" y="287.3">7</text>
</g>
<g font-size="3.2" fill="#000080">
<text x="62.4" y="22.6">Socket Low</text>
<text x="70.2" y="19.1">H1</text>
<text x="194.7" y="22.6">Socket Low</text>
<text x="202.5" y="19.1">H8</text>
<text x="328.8" y="22.6">Socket Low</text>
<text x="336.5" y="19.1">H9</text>
<text x="70.2" y="112.6">H2</text>
<text x="202.5" y="112.6">H7</text>
<text x="336.5" y="112.6">H10</text>
<text x="62.4" y="116.1">Socket High</text>
<text x="194.7" y="116.1">Socket High</text>
<text x="328.8" y="116.1">Socket High</text>
</g>
<g font-size="3.2" fill="#8d2323">
<text x="55.7" y="29.6">A18</text>
<text x="88.9" y="29.6">A19</text>
<text x="188" y="29.6">A18</text>
<text x="221.2" y="29.6">A19</text>
<text x="322.1" y="29.6">A18</text>
<text x="355.2" y="29.6">A19</text>
<text x="55.7" y="33.2">A17</text>
<text x="88.9" y="33.2">A8</text>
<text x="188" y="33.2">A17</text>
<text x="221.2" y="33.2">A8</text>
<text x="322.1" y="33.2">A17</text>
<text x="355.2" y="33.2">A8</text>
<text x="55.7" y="36.7">A7</text>
<text x="55.7" y="40.2">A6</text>
<text x="88.9" y="40.2">A10</text>
<text x="88.9" y="36.7">A9</text>
<text x="188" y="36.7">A7</text>
<text x="188" y="40.2">A6</text>
<text x="221.2" y="40.2">A10</text>
<text x="221.2" y="36.7">A9</text>
<text x="322.1" y="36.7">A7</text>
<text x="322.1" y="40.2">A6</text>
<text x="355.2" y="40.2">A10</text>
<text x="355.2" y="36.7">A9</text>
<text x="55.7" y="43.7">A5</text>
<text x="55.7" y="47.3">A4</text>
<text x="88.9" y="47.3">A12</text>
<text x="88.9" y="43.7">A11</text>
<text x="188" y="43.7">A5</text>
<text x="188" y="47.3">A4</text>
<text x="221.2" y="47.3">A12</text>
<text x="221.2" y="43.7">A11</text>
<text x="322.1" y="43.7">A5</text>
<text x="322.1" y="47.3">A4</text>
<text x="355.2" y="47.3">A12</text>
<text x="355.2" y="43.7">A11</text>
<text x="55.7" y="50.8">A3</text>
<text x="88.9" y="50.8">A13</text>
<text x="188" y="50.8">A3</text>
<text x="221.2" y="50.8">A13</text>
<text x="322.1" y="50.8">A3</text>
<text x="355.2" y="50.8">A13</text>
<text x="55.7" y="54.3">A2</text>
<text x="55.7" y="57.9">A1</text>
<text x="88.9" y="57.9">A15</text>
<text x="88.9" y="54.3">A14</text>
<text x="188" y="54.3">A2</text>
<text x="188" y="57.9">A1</text>
<text x="221.2" y="57.9">A15</text>
<text x="221.2" y="54.3">A14</text>
<text x="322.1" y="54.3">A2</text>
<text x="322.1" y="57.9">A1</text>
<text x="355.2" y="57.9">A15</text>
<text x="355.2" y="54.3">A14</text>
<text x="55.7" y="61.4">A0</text>
<text x="55.7" y="64.9">CE</text>
<text x="88.9" y="64.9">BYTE</text>
<text x="88.9" y="61.4">A16</text>
<text x="188" y="61.4">A0</text>
<text x="188" y="64.9">CE</text>
<text x="221.2" y="64.9">BYTE</text>
<text x="221.2" y="61.4">A16</text>
<text x="322.1" y="61.4">A0</text>
<text x="322.1" y="64.9">CE</text>
<text x="355.2" y="64.9">BYTE</text>
<text x="355.2" y="61.4">A16</text>
<text x="55.7" y="68.4">GND</text>
<text x="55.7" y="72">OE</text>
<text x="88.9" y="72">Q15A-1</text>
<text x="88.9" y="68.4">GND</text>
<text x="188" y="68.4">GND</text>
<text x="188" y="72">OE</text>
<text x="221.2" y="72">Q15A-1</text>
<text x="221.2" y="68.4">GND</text>
<text x="322.1" y="68.4">GND</text>
<text x="322.1" y="72">OE</text>
<text x="355.2" y="72">Q15A-1</text>
<text x="355.2" y="68.4">GND</text>
<text x="55.7" y="75.5">Q0</text>
<text x="88.9" y="75.5">Q7</text>
<text x="188" y="75.5">Q0</text>
<text x="221.2" y="75.5">Q7</text>
<text x="322.1" y="75.5">Q0</text>
<text x="355.2" y="75.5">Q7</text>
<text x="55.7" y="79">Q8</text>
<text x="55.7" y="82.6">Q1</text>
<text x="88.9" y="82.6">Q6</text>
<text x="88.9" y="79">Q14</text>
<text x="188" y="79">Q8</text>
<text x="188" y="82.6">Q1</text>
<text x="221.2" y="82.6">Q6</text>
<text x="221.2" y="79">Q14</text>
<text x="322.1" y="79">Q8</text>
<text x="322.1" y="82.6">Q1</text>
<text x="355.2" y="82.6">Q6</text>
<text x="355.2" y="79">Q14</text>
<text x="55.7" y="86.1">Q9</text>
<text x="55.7" y="89.6">Q2</text>
<text x="88.9" y="89.6">Q5</text>
<text x="88.9" y="86.1">Q13</text>
<text x="188" y="86.1">Q9</text>
<text x="188" y="89.6">Q2</text>
<text x="221.2" y="89.6">Q5</text>
<text x="221.2" y="86.1">Q13</text>
<text x="322.1" y="86.1">Q9</text>
<text x="322.1" y="89.6">Q2</text>
<text x="355.2" y="89.6">Q5</text>
<text x="355.2" y="86.1">Q13</text>
<text x="55.7" y="93.1">Q10</text>
<text x="88.9" y="93.1">Q12</text>
<text x="188" y="93.1">Q10</text>
<text x="221.2" y="93.1">Q12</text>
<text x="322.1" y="93.1">Q10</text>
<text x="355.2" y="93.1">Q12</text>
<text x="55.7" y="96.7">Q3</text>
<text x="55.7" y="100.2">Q11</text>
<text x="88.9" y="100.2">VCC</text>
<text x="88.9" y="96.7">Q4</text>
<text x="188" y="96.7">Q3</text>
<text x="188" y="100.2">Q11</text>
<text x="221.2" y="100.2">VCC</text>
<text x="221.2" y="96.7">Q4</text>
<text x="322.1" y="96.7">Q3</text>
<text x="322.1" y="100.2">Q11</text>
<text x="355.2" y="100.2">VCC</text>
<text x="355.2" y="96.7">Q4</text>
<text x="55.7" y="123.1">A18</text>
<text x="88.9" y="123.1">A19</text>
<text x="188" y="123.1">A18</text>
<text x="221.2" y="123.1">A19</text>
<text x="322.1" y="123.1">A18</text>
<text x="355.2" y="123.1">A19</text>
<text x="55.7" y="126.6">A17</text>
<text x="55.7" y="130.2">A7</text>
<text x="88.9" y="130.2">A9</text>
<text x="88.9" y="126.6">A8</text>
<text x="188" y="126.6">A17</text>
<text x="188" y="130.2">A7</text>
<text x="221.2" y="130.2">A9</text>
<text x="221.2" y="126.6">A8</text>
<text x="322.1" y="126.6">A17</text>
<text x="322.1" y="130.2">A7</text>
<text x="355.2" y="130.2">A9</text>
<text x="355.2" y="126.6">A8</text>
<text x="55.7" y="133.7">A6</text>
<text x="55.7" y="137.2">A5</text>
<text x="88.9" y="137.2">A11</text>
<text x="88.9" y="133.7">A10</text>
<text x="188" y="133.7">A6</text>
<text x="188" y="137.2">A5</text>
<text x="221.2" y="137.2">A11</text>
<text x="221.2" y="133.7">A10</text>
<text x="322.1" y="133.7">A6</text>
<text x="322.1" y="137.2">A5</text>
<text x="355.2" y="137.2">A11</text>
<text x="355.2" y="133.7">A10</text>
<text x="55.7" y="140.8">A4</text>
<text x="88.9" y="140.8">A12</text>
<text x="188" y="140.8">A4</text>
<text x="221.2" y="140.8">A12</text>
<text x="322.1" y="140.8">A4</text>
<text x="355.2" y="140.8">A12</text>
<text x="55.7" y="144.3">A3</text>
<text x="55.7" y="147.8">A2</text>
<text x="88.9" y="147.8">A14</text>
<text x="88.9" y="144.3">A13</text>
<text x="188" y="144.3">A3</text>
<text x="188" y="147.8">A2</text>
<text x="221.2" y="147.8">A14</text>
<text x="221.2" y="144.3">A13</text>
<text x="322.1" y="144.3">A3</text>
<text x="322.1" y="147.8">A2</text>
<text x="355.2" y="147.8">A14</text>
<text x="355.2" y="144.3">A13</text>
<text x="55.7" y="151.3">A1</text>
<text x="55.7" y="154.9">A0</text>
<text x="88.9" y="154.9">A16</text>
<text x="88.9" y="151.3">A15</text>
<text x="188" y="151.3">A1</text>
<text x="188" y="154.9">A0</text>
<text x="221.2" y="154.9">A16</text>
<text x="221.2" y="151.3">A15</text>
<text x="322.1" y="151.3">A1</text>
<text x="322.1" y="154.9">A0</text>
<text x="355.2" y="154.9">A16</text>
<text x="355.2" y="151.3">A15</text>
<text x="55.7" y="158.4">CE</text>
<text x="55.7" y="161.9">GND</text>
<text x="88.9" y="161.9">GND</text>
<text x="88.9" y="158.4">BYTE</text>
<text x="188" y="158.4">CE</text>
<text x="188" y="161.9">GND</text>
<text x="221.2" y="161.9">GND</text>
<text x="221.2" y="158.4">BYTE</text>
<text x="322.1" y="158.4">CE</text>
<text x="322.1" y="161.9">GND</text>
<text x="355.2" y="161.9">GND</text>
<text x="355.2" y="158.4">BYTE</text>
<text x="55.7" y="165.5">OE</text>
<text x="88.9" y="165.5">Q15A-1</text>
<text x="188" y="165.5">OE</text>
<text x="221.2" y="165.5">Q15A-1</text>
<text x="322.1" y="165.5">OE</text>
<text x="355.2" y="165.5">Q15A-1</text>
<text x="55.7" y="169">Q0</text>
<text x="55.7" y="172.5">Q8</text>
<text x="88.9" y="172.5">Q14</text>
<text x="88.9" y="169">Q7</text>
<text x="188" y="169">Q0</text>
<text x="188" y="172.5">Q8</text>
<text x="221.2" y="172.5">Q14</text>
<text x="221.2" y="169">Q7</text>
<text x="322.1" y="169">Q0</text>
<text x="322.1" y="172.5">Q8</text>
<text x="355.2" y="172.5">Q14</text>
<text x="355.2" y="169">Q7</text>
<text x="55.7" y="176">Q1</text>
<text x="55.7" y="179.6">Q9</text>
<text x="88.9" y="179.6">Q13</text>
<text x="88.9" y="176">Q6</text>
<text x="188" y="176">Q1</text>
<text x="188" y="179.6">Q9</text>
<text x="221.2" y="179.6">Q13</text>
<text x="221.2" y="176">Q6</text>
<text x="322.1" y="176">Q1</text>
<text x="322.1" y="179.6">Q9</text>
<text x="355.2" y="179.6">Q13</text>
<text x="355.2" y="176">Q6</text>
<text x="55.7" y="183.1">Q2</text>
<text x="88.9" y="183.1">Q5</text>
<text x="188" y="183.1">Q2</text>
<text x="221.2" y="183.1">Q5</text>
<text x="322.1" y="183.1">Q2</text>
<text x="355.2" y="183.1">Q5</text>
<text x="55.7" y="186.6">Q10</text>
<text x="55.7" y="190.1">Q3</text>
<text x="88.9" y="190.1">Q4</text>
<text x="88.9" y="186.6">Q12</text>
<text x="188" y="186.6">Q10</text>
<text x="188" y="190.1">Q3</text>
<text x="221.2" y="190.1">Q4</text>
<text x="221.2" y="186.6">Q12</text>
<text x="322.1" y="186.6">Q10</text>
<text x="322.1" y="190.1">Q3</text>
<text x="355.2" y="190.1">Q4</text>
<text x="355.2" y="186.6">Q12</text>
<text x="55.7" y="193.7">Q11</text>
<text x="88.9" y="193.7">VCC</text>
<text x="188" y="193.7">Q11</text>
<text x="221.2" y="193.7">VCC</text>
<text x="322.1" y="193.7">Q11</text>
<text x="355.2" y="193.7">VCC</text>
</g>
<g font-size="2.5" fill="#8d2323">
<text x="52.9" y="27.9">1</text>
<text x="91.7" y="27.9">42</text>
<text x="185.2" y="27.9">1</text>
<text x="224" y="27.9">42</text>
<text x="319.3" y="27.9">1</text>
<text x="358.1" y="27.9">42</text>
<text x="52.9" y="34.9">3</text>
<text x="52.9" y="31.4">2</text>
<text x="91.7" y="31.4">41</text>
<text x="91.7" y="34.9">40</text>
<text x="185.2" y="34.9">3</text>
<text x="185.2" y="31.4">2</text>
<text x="224" y="31.4">41</text>
<text x="224" y="34.9">40</text>
<text x="319.3" y="34.9">3</text>
<text x="319.3" y="31.4">2</text>
<text x="358.1" y="31.4">41</text>
<text x="358.1" y="34.9">40</text>
<text x="52.9" y="38.5">4</text>
<text x="52.9" y="42">5</text>
<text x="91.7" y="38.5">39</text>
<text x="91.7" y="42">38</text>
<text x="185.2" y="38.5">4</text>
<text x="185.2" y="42">5</text>
<text x="224" y="38.5">39</text>
<text x="224" y="42">38</text>
<text x="319.3" y="38.5">4</text>
<text x="319.3" y="42">5</text>
<text x="358.1" y="38.5">39</text>
<text x="358.1" y="42">38</text>
<text x="52.9" y="45.5">6</text>
<text x="91.7" y="45.5">37</text>
<text x="185.2" y="45.5">6</text>
<text x="224" y="45.5">37</text>
<text x="319.3" y="45.5">6</text>
<text x="358.1" y="45.5">37</text>
<text x="52.9" y="49">7</text>
<text x="52.9" y="52.6">8</text>
<text x="91.7" y="49">36</text>
<text x="91.7" y="52.6">35</text>
<text x="185.2" y="49">7</text>
<text x="185.2" y="52.6">8</text>
<text x="224" y="49">36</text>
<text x="224" y="52.6">35</text>
<text x="319.3" y="49">7</text>
<text x="319.3" y="52.6">8</text>
<text x="358.1" y="49">36</text>
<text x="358.1" y="52.6">35</text>
<text x="52.9" y="56.1">9</text>
<text x="52.9" y="59.6">10</text>
<text x="91.7" y="56.1">34</text>
<text x="91.7" y="59.6">33</text>
<text x="185.2" y="56.1">9</text>
<text x="185.2" y="59.6">10</text>
<text x="224" y="56.1">34</text>
<text x="224" y="59.6">33</text>
<text x="319.3" y="56.1">9</text>
<text x="319.3" y="59.6">10</text>
<text x="358.1" y="56.1">34</text>
<text x="358.1" y="59.6">33</text>
<text x="52.9" y="63.1">11</text>
<text x="91.7" y="63.1">32</text>
<text x="185.2" y="63.1">11</text>
<text x="224" y="63.1">32</text>
<text x="319.3" y="63.1">11</text>
<text x="358.1" y="63.1">32</text>
<text x="52.9" y="66.3">12</text>
<text x="52.9" y="69.9">13</text>
<text x="91.7" y="66.3">31</text>
<text x="91.7" y="69.9">30</text>
<text x="185.2" y="66.3">12</text>
<text x="185.2" y="69.9">13</text>
<text x="224" y="66.3">31</text>
<text x="224" y="69.9">30</text>
<text x="319.3" y="66.3">12</text>
<text x="319.3" y="69.9">13</text>
<text x="358.1" y="66.3">31</text>
<text x="358.1" y="69.9">30</text>
<text x="52.9" y="73.4">14</text>
<text x="52.9" y="76.9">15</text>
<text x="91.7" y="73.4">29</text>
<text x="91.7" y="76.9">28</text>
<text x="185.2" y="73.4">14</text>
<text x="185.2" y="76.9">15</text>
<text x="224" y="73.4">29</text>
<text x="224" y="76.9">28</text>
<text x="319.3" y="73.4">14</text>
<text x="319.3" y="76.9">15</text>
<text x="358.1" y="73.4">29</text>
<text x="358.1" y="76.9">28</text>
<text x="52.9" y="80.4">16</text>
<text x="52.9" y="84">17</text>
<text x="91.7" y="80.4">27</text>
<text x="91.7" y="84">26</text>
<text x="185.2" y="80.4">16</text>
<text x="185.2" y="84">17</text>
<text x="224" y="80.4">27</text>
<text x="224" y="84">26</text>
<text x="319.3" y="80.4">16</text>
<text x="319.3" y="84">17</text>
<text x="358.1" y="80.4">27</text>
<text x="358.1" y="84">26</text>
<text x="52.9" y="87.5">18</text>
<text x="91.7" y="87.5">25</text>
<text x="185.2" y="87.5">18</text>
<text x="224" y="87.5">25</text>
<text x="319.3" y="87.5">18</text>
<text x="358.1" y="87.5">25</text>
<text x="52.9" y="91">19</text>
<text x="52.9" y="94.5">20</text>
<text x="91.7" y="91">24</text>
<text x="91.7" y="94.5">23</text>
<text x="185.2" y="91">19</text>
<text x="185.2" y="94.5">20</text>
<text x="224" y="91">24</text>
<text x="224" y="94.5">23</text>
<text x="319.3" y="91">19</text>
<text x="319.3" y="94.5">20</text>
<text x="358.1" y="91">24</text>
<text x="358.1" y="94.5">23</text>
<text x="52.9" y="98.1">21</text>
<text x="91.7" y="98.1">22</text>
<text x="185.2" y="98.1">21</text>
<text x="224" y="98.1">22</text>
<text x="319.3" y="98.1">21</text>
<text x="358.1" y="98.1">22</text>
<text x="52.9" y="121.4">1</text>
<text x="52.9" y="124.9">2</text>
<text x="91.7" y="121.4">42</text>
<text x="91.7" y="124.9">41</text>
<text x="185.2" y="121.4">1</text>
<text x="185.2" y="124.9">2</text>
<text x="224" y="121.4">42</text>
<text x="224" y="124.9">41</text>
<text x="319.3" y="121.4">1</text>
<text x="319.3" y="124.9">2</text>
<text x="358.1" y="121.4">42</text>
<text x="358.1" y="124.9">41</text>
<text x="52.9" y="128.4">3</text>
<text x="52.9" y="131.9">4</text>
<text x="91.7" y="128.4">40</text>
<text x="91.7" y="131.9">39</text>
<text x="185.2" y="128.4">3</text>
<text x="185.2" y="131.9">4</text>
<text x="224" y="128.4">40</text>
<text x="224" y="131.9">39</text>
<text x="319.3" y="128.4">3</text>
<text x="319.3" y="131.9">4</text>
<text x="358.1" y="128.4">40</text>
<text x="358.1" y="131.9">39</text>
<text x="52.9" y="135.5">5</text>
<text x="91.7" y="135.5">38</text>
<text x="185.2" y="135.5">5</text>
<text x="224" y="135.5">38</text>
<text x="319.3" y="135.5">5</text>
<text x="358.1" y="135.5">38</text>
<text x="52.9" y="139">6</text>
<text x="52.9" y="142.5">7</text>
<text x="91.7" y="139">37</text>
<text x="91.7" y="142.5">36</text>
<text x="185.2" y="139">6</text>
<text x="185.2" y="142.5">7</text>
<text x="224" y="139">37</text>
<text x="224" y="142.5">36</text>
<text x="319.3" y="139">6</text>
<text x="319.3" y="142.5">7</text>
<text x="358.1" y="139">37</text>
<text x="358.1" y="142.5">36</text>
<text x="52.9" y="146.1">8</text>
<text x="52.9" y="149.6">9</text>
<text x="91.7" y="146.1">35</text>
<text x="91.7" y="149.6">34</text>
<text x="185.2" y="146.1">8</text>
<text x="185.2" y="149.6">9</text>
<text x="224" y="146.1">35</text>
<text x="224" y="149.6">34</text>
<text x="319.3" y="146.1">8</text>
<text x="319.3" y="149.6">9</text>
<text x="358.1" y="146.1">35</text>
<text x="358.1" y="149.6">34</text>
<text x="52.9" y="153.1">10</text>
<text x="91.7" y="153.1">33</text>
<text x="185.2" y="153.1">10</text>
<text x="224" y="153.1">33</text>
<text x="319.3" y="153.1">10</text>
<text x="358.1" y="153.1">33</text>
<text x="52.9" y="156.6">11</text>
<text x="52.9" y="159.8">12</text>
<text x="91.7" y="156.6">32</text>
<text x="91.7" y="159.8">31</text>
<text x="185.2" y="156.6">11</text>
<text x="185.2" y="159.8">12</text>
<text x="224" y="156.6">32</text>
<text x="224" y="159.8">31</text>
<text x="319.3" y="156.6">11</text>
<text x="319.3" y="159.8">12</text>
<text x="358.1" y="156.6">32</text>
<text x="358.1" y="159.8">31</text>
<text x="52.9" y="163.3">13</text>
<text x="52.9" y="166.9">14</text>
<text x="91.7" y="163.3">30</text>
<text x="91.7" y="166.9">29</text>
<text x="185.2" y="163.3">13</text>
<text x="185.2" y="166.9">14</text>
<text x="224" y="163.3">30</text>
<text x="224" y="166.9">29</text>
<text x="319.3" y="163.3">13</text>
<text x="319.3" y="166.9">14</text>
<text x="358.1" y="163.3">30</text>
<text x="358.1" y="166.9">29</text>
<text x="52.9" y="170.4">15</text>
<text x="52.9" y="173.9">16</text>
<text x="91.7" y="170.4">28</text>
<text x="91.7" y="173.9">27</text>
<text x="185.2" y="170.4">15</text>
<text x="185.2" y="173.9">16</text>
<text x="224" y="170.4">28</text>
<text x="224" y="173.9">27</text>
<text x="319.3" y="170.4">15</text>
<text x="319.3" y="173.9">16</text>
<text x="358.1" y="170.4">28</text>
<text x="358.1" y="173.9">27</text>
<text x="52.9" y="177.4">17</text>
<text x="91.7" y="177.4">26</text>
<text x="185.2" y="177.4">17</text>
<text x="224" y="177.4">26</text>
<text x="319.3" y="177.4">17</text>
<text x="358.1" y="177.4">26</text>
<text x="52.9" y="181">18</text>
<text x="52.9" y="184.5">19</text>
<text x="91.7" y="181">25</text>
<text x="91.7" y="184.5">24</text>
<text x="185.2" y="181">18</text>
<text x="185.2" y="184.5">19</text>
<text x="224" y="181">25</text>
<text x="224" y="184.5">24</text>
<text x="319.3" y="181">18</text>
<text x="319.3" y="184.5">19</text>
<text x="358.1" y="181">25</text>
<text x="358.1" y="184.5">24</text>
<text x="52.9" y="188">20</text>
<text x="52.9" y="191.6">21</text>
<text x="91.7" y="188">23</text>
<text x="91.7" y="191.6">22</text>
<text x="185.2" y="188">20</text>
<text x="185.2" y="191.6">21</text>
<text x="224" y="188">23</text>
<text x="224" y="191.6">22</text>
<text x="319.3" y="188">20</text>
<text x="319.3" y="191.6">21</text>
<text x="358.1" y="188">23</text>
<text x="358.1" y="191.6">22</text>
</g>
</svg>
